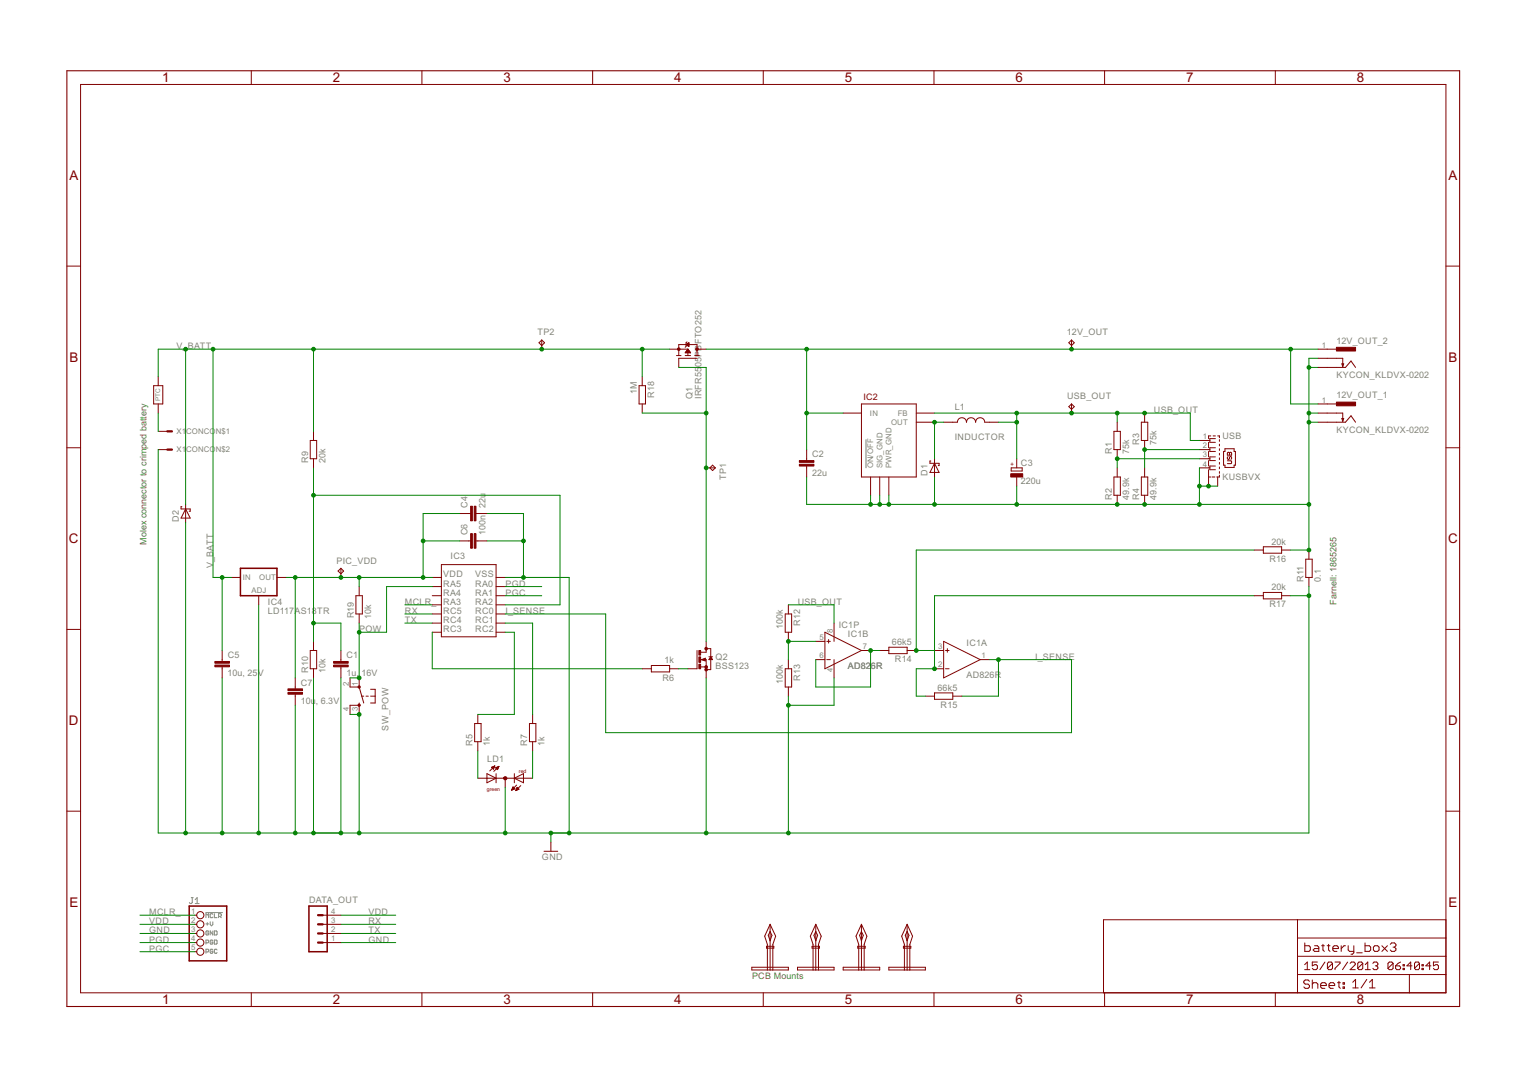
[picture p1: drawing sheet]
<svg xmlns="http://www.w3.org/2000/svg" width="297mm" height="210mm" viewBox="0 0 297 210" stroke-linecap="round" stroke-linejoin="round" font-family="sans-serif">
<g fill="none" stroke="#808080" stroke-width=".19">
<path d="M168.6 85.6v5.5M37.2 174.8h.4M37.4 174.8v.9l-.2 .2-.3-.2M38 175.9h.8M38 175.2l.4-.4v1.1M40 177.7h3.3M40.1 178.7v-.8l.2 .3 .3-.3v.8M40.1 179.9h.5M40.3 179.6v.5M40.9 179.5v.5l.3 .3 .2-.3v-.5M41.4 178l-.1-.1-.4 .1v.6l.1 .1 .4-.1M41.7 177.9v.8h.5"/>
<path d="M42.5 178.4h.4l.2-.1-.2-.4h-.4v.8M42.8 178.4l.3 .3M40.1 183.6l.5-.1-.1-.5h-.4v.8M40.1 185.4l.5-.2-.1-.4h-.4v.8M40.6 181.4l-.1-.1-.4 .1v.5l.4 .2 .1-.4h-.3M41.4 181.3v.8l-.5-.8v.8M41.4 183.2l-.1-.2-.4 .2v.5l.1 .1 .4-.1v-.2h-.2M41.4 185l-.1-.2-.4 .2v.5l.1 .1 .4-.1v-.3h-.2M41.7 181.3h.4l.1 .1v.5l-.1 .2h-.4zM41.7 183h.4l.1 .2v.5l-.1 .1h-.4zM42.2 185l-.1-.2-.4 .2v.5l.2 .1 .3-.1"/>
</g>
<g fill="none" stroke="#800000" stroke-width=".19">
<path d="M15.7 16.4h265.8v176.9h-265.8zM48.9 13.8v2.6M82.1 13.8v2.6M115.4 13.8v2.6M148.6 13.8v2.6M181.8 13.8v2.6M215 13.8v2.6M248.2 13.8v2.6M13 51.8h2.7M281.5 51.8h2.6M29.9 75.1h1.8v3.6h-1.8zM30.8 73.3v1.8"/>
<path d="M30.8 78.7v1.7M105.5 66.2l.5 .5-.5 .6-.6-.6zM105.5 66.2v1.8M124.4 75.1h1.2v3.6h-1.2zM125 73.3v1.8M125 78.7v1.7M130.3 68h3.6M131.7 69.2h.9M132.1 69.2v-2.1h3.6v2.1M133.4 69.2h1M133.4 68.6h1M133.5 68.6h.8"/>
<path d="M133.5 67.1l.6-.4v.8zM133.5 68.5h.8M133.6 67.1h.5M133.6 68.4h.6M133.6 68.3h.6M133.7 67.2h.4M133.7 68.3h.4M133.7 66.6l-.2 .1v.8l-.1 .1M133.7 67h.4M133.8 68.2h.2M133.8 67.3h.3M133.8 68.1h.2"/>
<path d="M133.8 66.9h.3M133.9 68h.1M133.9 68v1.2M133.9 68l.5 .7h-1zM133.9 67.4h.2M134 66.8h.1M134 67.4h.1M134.1 66.8h.1M135.2 69.2h.9M135.7 69.8h-3.6v1.7M135.7 68h1.8M167.7 78.7h10.7v14.2h-10.7z"/>
<path d="M208 79.2l.6-.5 .5 .5-.5 .5zM208 66.7l.6-.5 .5 .5-.5 .6zM208.6 66.2v1.8M208.6 78.7v1.7M256.6 71.5h5.3l1.1-1.2 .9 1.2M256.6 69.8h4.8v1.6M256.6 68h3.5M256.6 78.7h3.5M261.2 70.8h.4l-.2 .6zM13 87.2h2.7M30.8 87.5h1.8M30.8 84h1.8"/>
<path d="M35.4 98.7h-.2v.4h1.8v.4h-.2M36.1 99.1l.9 1.8h-1.8zM36.1 98.2v3.6M60.4 85.8h1.2v3.5h-1.2zM61 84v1.8M61 89.3v1.8M89.5 100h2.1M92.7 100h2.1M137.5 91.1h1.7M138.2 91.1l.5-.5 .5 .5-.5 .5zM157 87.5v2.2M157 90.7v2.2"/>
<path d="M164.1 80.4h3.6M169.5 92.9v3.5M171.2 92.9v3.5M173 92.9v3.5M178.4 82.2h3.5M178.4 80.4h3.5M181.2 89.8h-.2v.4h1.8v.5h-.2M181.9 89.3v3.6M181.9 90.2l.9 1.8h-1.8zM183.7 82.2h2.7a.89 .89 0 0 1 .8-.9 .89 .89 0 0 1 .9 .9 .89 .89 0 0 1 .9-.9 .89 .89 0 0 1 .9 .9 .89 .89 0 0 1 .9-.9 .89 .89 0 0 1 .9 .9h2.7M196.8 91.1h2.2v.6h-2.2zM197.9 89.3v1.8"/>
<path d="M197.9 92.9v1.8M216.8 92.9h1.3v3.5h-1.3zM216.8 84h1.3v3.5h-1.3zM217.5 82.2v1.8M217.5 87.5v1.8M217.5 91.1v1.8M217.5 96.4v1.8M222.2 82.2h1.2v3.6h-1.2zM222.2 92.9h1.2v3.5h-1.2zM222.8 80.4v1.8M222.8 85.8v1.7M222.8 91.1v1.8"/>
<path d="M222.8 96.4v1.8M233.5 91.1h2M233.5 89.3h2M233.5 87.5h2M233.5 85.8h2M235.2 92.9h.5M235.2 86.1v1.1M235.2 87.9v1.1M235.2 89.7v1M235.2 91.5v3.2M235.7 84.9h-.5v.5M235.9 92.9h.6"/>
<path d="M236.1 84.9h.5M236.6 87.2h-1.1v.7h1.1M236.6 85.4h-1.1v.7h1.1M236.6 89h-1.1v.7h1.1M236.6 90.7h-1.1v.8h1.1M237 84.9h.4v.3M237 92.9v1.8M237.4 92.5v.4h-.6M237.4 85.6v.3M237.4 86.5v.3M237.4 87.4v.3M237.4 88.3v.3"/>
<path d="M237.4 89.2v.3M237.4 90v.4M237.4 90.9v.4M237.4 91.8v.4M238.4 87.4h1.8v.5h.3v2.7h-.3v.4h-1.8v-.4h-.2v-2.7h.2zM238.9 89.7h.7l.1 .2-.1 .4h-.7M238.9 88.2l.2-.1 .2 .1 .3-.1 .1 .5h-.8zM239.1 88.9l-.2 .1 .2 .5 .2-.2 .2-.4 .2 .1-.1 .5M239.3 88.2v.4M256.6 80.4h4.8v1.6M256.6 82.2h5.3l1.1-1.2 .9 1.2M261.2 81.5h.4l-.2 .5z"/>
<path d="M281.5 87.2h2.6M45 112.4h1.8M50.4 116v1.8M53.9 112.4h1.8M65.8 111.2l.6-.5 .5 .5-.5 .5zM66.4 110.7v1.7M69.3 116h1.2v3.5h-1.2zM69.9 114.2v1.8M69.9 119.5v1.8M84.1 112.4h1.8M84.1 114.2h1.8M84.1 116h1.8"/>
<path d="M84.1 117.8h1.8M84.1 119.5h1.8M85.9 109.9h10.7v14.1h-10.7zM89.5 105.3h2.1M92.7 105.3h2.1M96.6 112.4h1.7M96.6 114.2h1.7M96.6 116h1.7M96.6 117.8h1.7M96.6 119.5h1.7M152.8 119.5h1.3v3.6h-1.3zM153.5 117.8v1.7"/>
<path d="M244.1 116h1.8M244.1 107.1h1.8M245.9 106.5h3.6v1.2h-3.6zM245.9 115.4h3.6v1.2h-3.6zM249.5 116h1.7M249.5 107.1h1.7M254.2 108.9h1.2v3.5h-1.2zM254.8 107.1v1.8M254.8 112.4v1.8M13 122.6h2.7M43.2 126.7v2.1M43.2 129.9v2.1"/>
<path d="M57.5 132v2.1M57.5 135.2v2.1M60.4 126.7h1.2v3.5h-1.2zM61 124.9v1.8M61 130.2v1.8M66.4 126.7v2.1M66.4 129.9v2.1M68.1 132v1.8h1.8M69.9 132v1.8M69.9 136.9v2.2M69.9 137.3h-1.8v1.8M69.9 133.8l.9 3.1"/>
<path d="M70.4 135.6h.4M71.2 135.6h.5M72.1 134.2h.9v2.7h-.9M72.1 135.6h.9M84.1 121.3h1.8M84.1 123.1h1.8M93 139.1v1.8M96.6 121.3h1.7M96.6 123.1h1.7M103.7 139.1v1.8M125 130.2h1.8M126.8 129.6h3.5v1.2h-3.5z"/>
<path d="M130.3 130.2h1.8M135.7 126.7v3.5h-1.8M136.4 128.4h1.1v3.6M136.4 129.9h1.1M136.6 128.4l.7-.2v.5zM136.8 128.4l.4 .2v-.4l-.4 .2M137.5 124.9v2.1h-1.1M137.5 126.3h.8v4.1h-.8M138 127.9h.7M138.3 127.9l.4 .5h-.7zM138.3 128.1l.2 .2h-.3zM152.8 130.2h1.3v3.6h-1.3z"/>
<path d="M153.5 123.1v1.8M153.5 128.4v1.8M153.5 133.8v1.8M158.8 128.4h1.8M158.8 124.9h1.8M160.6 123.1l7.1 3.6-7.1 3.5zM160.9 128.4h.7M160.9 124.9h.7M161.3 124.5v.7M162.3 121.3v3.6M162.3 128.4v3.6M167.7 126.7h1.8"/>
<path d="M171.2 126.7h1.8M173 126h3.6v1.3h-3.6zM176.6 126.7h1.8M180.1 135.6h1.8M181.9 126.7h1.8M181.9 130.2h1.8M181.9 134.9h3.6v1.3h-3.6zM183.7 124.9l7.1 3.5-7.1 3.6zM184 126.7h.7M184 130.2h.7M184.4 126.3v.7M185.5 135.6h1.7"/>
<path d="M190.8 128.4h1.8M281.5 122.6h2.6M13 157.9h2.7M92.4 140.9h1.2v3.5h-1.2zM93 151.5h10.7M93 144.4v1.8M94.8 150.6l1.8 .9-1.8 .9zM95.7 149.5h.5M95.7 149.4h.5M95.8 149.5h.3M95.9 149.6h.2M95.9 149.3h.3"/>
<path d="M96 149.7h.1M96 149.8h.1M96.1 149.2h.2M96.3 149.2h.1M96.3 149.1l-1 1M96.3 149.1l-.3 .7M96.3 149.1l-.6 .3 .3 .4M96.5 149.5l.6-.3-.3 .7zM96.5 149.5h.5M96.6 150.6v1.8M96.6 149.5h.4M96.6 149.6h.3"/>
<path d="M96.7 149.7h.2M96.7 149.4h.3M96.8 149.8h.1M96.9 149.3h.2M97.1 149.2h.1M97.1 149.2l-1 1M98.3 151.5v1.8M99.6 153.8h.1M99.7 153.7h.2M99.7 153.6h.4M99.7 153.6h.5M99.7 153.5h.4"/>
<path d="M99.8 153.4h.3M99.8 153.4h.2M99.8 153.3h.1M99.9 153.2l.3 .4-.6 .3zM100.1 151.5l1.8-.9v1.8zM100.1 150.6v1.8M100.4 153.9h.1M100.5 153.8h.2M100.5 153.7h.4M100.5 153.6h.5M100.5 153.6h.4M100.6 152.9l-1 1"/>
<path d="M100.6 153.5h.3M100.6 153.4h.2M100.6 153.4h.1M100.7 153.3l.3 .4-.6 .2zM101.4 153l-1 .9M103.1 140.9h1.2v3.5h-1.2zM103.7 144.4v1.8M281.5 157.9h2.6M37.9 180h.4M37.9 178.2h.4M62.8 180h3.6M62.8 178.2h3.6"/>
<path d="M105.9 165.8h2.7M107.2 164v1.8M149.9 180v8.9M149.9 180l-1.1 2.3 .6 1.6v5M149.9 180l1.1 2.3-.6 1.6v5M158.8 180v8.9M158.8 180l-1.1 2.3 .6 1.6v5M158.8 180l1.1 2.3-.6 1.6v5M167.7 180v8.9M167.7 180l-1.1 2.3 .6 1.6v5M167.7 180l1 2.3-.5 1.6v5M176.6 180v8.9"/>
<path d="M176.6 180l-1.1 2.3 .5 1.6v5M176.6 180l1 2.3-.5 1.6v5M252.6 179.1v14.2M281.5 179.1h-66.7v14.2M37.9 181.8h.4M37.9 185.3h.4M37.9 183.5h.4M48.9 193.3v2.7M62.8 181.8h3.6M62.8 183.5h3.6M82.1 193.3v2.7M115.4 193.3v2.7"/>
<path d="M146.3 188.3h7.2v.6h-7.2zM148.6 193.3v2.7M149.2 184.3h1.4v.3h-1.4zM149.9 181.4l.4 .7-.4 1.1-.4-1.1zM155.2 188.3h7.1v.6h-7.1zM158.1 184.3h1.4v.3h-1.4zM158.8 181.4l.4 .7-.4 1.1-.4-1.1zM164.1 188.3h7.1v.6h-7.1zM167 184.3h1.4v.3h-1.4zM167.7 181.4l.3 .7-.3 1.1-.4-1.1zM173 188.3h7.1v.6h-7.1zM175.9 184.3h1.4v.3h-1.4z"/>
<path d="M176.6 181.4l.3 .7-.3 1.1-.4-1.1zM181.8 193.3v2.7M215 193.3v2.7M248.2 193.3v2.7M252.6 189.8h28.9M252.6 186.2h28.9M252.6 182.6h28.9M254 187.8l.5-.5v1.5M254 188.8h1M254 183.6v1.7h.8l.3-.3v-.6l-.3-.3h-.8M254.9 191.1l-.3-.3h-.5l-.3 .3v.2l.3 .3h.5l.3 .3v.3l-.3 .2h-.5l-.3-.2M255.4 190.8v1.6"/>
<path d="M255.4 191.6l.3-.3h.5l.3 .3v.8M255.9 184.1h.5l.3 .3v.9h-.8l-.3-.3 .3-.3h.8M256.4 187.3h-1v.8l.5-.3h.3l.2 .3v.5l-.2 .2h-.5l-.3-.2M257.1 191.9h1.1v-.3l-.3-.3h-.6l-.2 .3v.6l.2 .2h.6M257.3 184.1h.5M257.5 183.9v1.1l.3 .3M257.9 187.3l-1 1.5M258.3 184.1h.6M258.6 183.9v1.1l.3 .3M258.7 191.9h1.1v-.3l-.3-.3h-.5l-.3 .3v.6l.3 .2h.5M259.4 187.6v1l-.3 .2h-.5l-.2-.2M259.4 187.6l-.3-.3h-.5l-.2 .3v1"/>
<path d="M259.4 187.6l-1 1M259.4 184.7h1.1v-.3l-.3-.3h-.5l-.3 .3v.6l.3 .3h.5M259.9 187.3h.9v.3l-.9 1v.2M260.3 191.3h.6M260.6 191.1v1.1l.3 .2M261.1 184.1v1.2M261.4 191.3h.3v.3h-.3zM261.4 192.2h.3v.2h-.3zM261.9 184.1h-.3l-.5 .6M262.3 187.3l-1 1.5M262.4 184.1v.9l.3 .3h.8M262.8 187.6l.3-.3h.4l.3 .3v.2l-1 1h1"/>
<path d="M263.3 191.3l.6-.6v1.7M263.3 192.4h1.1M263.5 184.1v1.4l-.3 .3h-.2M264.1 185.5h1.1M265.3 187.6v1l-.3 .2h-.5l-.2-.2M265.3 187.6l-.3-.3h-.5l-.2 .3v1M265.3 187.6l-1 1M265.7 183.6v1.7h.8l.3-.3v-.6l-.3-.3h-.8M265.7 188.8h1M265.7 187.8l.5-.5v1.5M266 190.7l-1.1 1.7M266.6 192.4h1.1"/>
<path d="M266.6 191.3l.5-.6v1.7M267.2 187.6l.3-.3h.5l.2 .3v.2l-.2 .3M267.3 184.4l.3-.3h.6l.2 .3v.6l-.2 .3h-.6l-.3-.3zM267.7 188.1h.3M268 188.1l.2 .2v.3l-.2 .2h-.5l-.3-.2M269 184.1l1.1 1.2M270.1 184.1l-1.1 1.2M270.6 183.9l.3-.3h.5l.3 .3v.2l-.3 .3M271.2 184.4h.2M271.2 187.6v1l-.3 .2h-.5l-.2-.2M271.2 187.6l-.3-.3h-.5l-.2 .3v1M271.2 187.6l-1 1"/>
<path d="M271.4 184.4l.3 .3v.3l-.3 .3h-.5l-.3-.3M271.7 188.1h.7l.2 .2v.3l-.2 .2h-.5l-.2-.2zM272.6 187.3l-.9 .8M273.1 188.6h.3v.2h-.3zM273.1 187.8h.3v.3h-.3zM274.3 189.8v3.5M274.8 188.1h-.9l.7-.8v1.5M276.3 187.6v1l-.2 .2h-.5l-.3-.2M276.3 187.6l-.2-.3h-.5l-.3 .3v1M276.3 187.6l-1 1M276.8 188.6h.3v.2h-.3zM276.8 187.8h.3v.3h-.3z"/>
<path d="M278.5 188.1h-1l.8-.8v1.5M280 187.3h-1v.8l.5-.3h.3l.2 .3v.5l-.2 .2h-.5l-.3-.2"/>
<circle cx="39" cy="180" r=".7"/>
<circle cx="39" cy="178.2" r=".7"/>
<circle cx="39" cy="181.8" r=".7"/>
<circle cx="39" cy="183.5" r=".7"/>
<circle cx="39" cy="185.3" r=".7"/>
</g>
<path d="M13 13.8h271.1v182.2h-271.1z" fill="none" stroke="#800000" stroke-width=".21"/>
<g fill="#800000" stroke="#800000" stroke-width=".19">
<path d="M260.1 67.6h3.8v.7h-3.8z"/>
<path d="M260.1 78.3h3.8v.7h-3.8z"/>
<path d="M64.9 129.5h2.9v.3h-2.9z"/>
<path d="M64.9 128.8h2.9v.3h-2.9z"/>
<path d="M155.6 90.4h2.8v.3h-2.8z"/>
<path d="M155.6 89.7h2.8v.3h-2.8z"/>
<path d="M196.7 92.2h2.4v.7h-2.4z"/>
<path d="M136 126.7h.4v.9h-.4z"/>
<path d="M136 129.3h.4v.9h-.4z"/>
<path d="M136 127.9h.4v1.1h-.4z"/>
<path d="M92.3 98.6h.3v2.8h-.3z"/>
<path d="M91.6 98.6h.3v2.8h-.3z"/>
<path d="M56 134.8h2.9v.4h-2.9z"/>
<path d="M56 134.1h2.9v.4h-2.9z"/>
<path d="M41.8 129.5h2.9v.3h-2.9z"/>
<path d="M41.8 128.8h2.9v.3h-2.9z"/>
<path d="M92.3 103.9h.3v2.8h-.3z"/>
<path d="M91.6 103.9h.3v2.8h-.3z"/>
</g>
<g fill="#800000" stroke="#800000" stroke-width=".19">
<path d="M98.1 151.4l.3-.2 .3 .3-.1 .2-.3 .1-.3-.3h.4h-.4z" fill-rule="evenodd"/>
<path d="M69.7 133.6h.4v.3h-.4z" fill-rule="evenodd"/>
<path d="M69.7 137.2h.4v.3h-.4z" fill-rule="evenodd"/>
<circle cx="132.1" cy="68" r=".25"/>
<circle cx="135.7" cy="68" r=".25"/>
<circle cx="137.5" cy="130.4" r=".25"/>
<circle cx="137.5" cy="129.9" r=".25"/>
<circle cx="137.5" cy="126.3" r=".25"/>
</g>
<path d="M46.8 110.7h7.1v5.3h-7.1zM36.8 176.4h7.3v10.7h-7.3zM60.1 176.4h3.6v8.9h-3.6z" fill="none" stroke="#800000" stroke-width=".3"/>
<path d="M32.6 84h.9M32.6 87.5h.9M61.9 180h.9M61.9 178.2h.9M61.9 181.8h.9M61.9 183.5h.9" fill="none" stroke="#800000" stroke-width=".44"/>
<g fill="none" stroke="#008000" stroke-width=".19">
<path d="M36.1 68v30.2M41.5 68v44.4h3.5M61 68v16M125 68v5.3M130.3 68h-99.5v5.3M132.1 71.5h5.4v53.4M137.5 68h119.1M157 68v19.5M251.2 68v10.7h5.4M254.8 71.5h1.8M256.6 69.8h-1.8v37.3h-3.6M30.8 87.5v74.7h224v-48"/>
<path d="M30.8 80.4v3.6M61 91.1v33.8M61 96.4h48v21.4h-10.7M89.5 100h-7.1v12.4M94.8 100h7.1v12.4M125 80.4h12.5M157 80.4h7.1M157 92.9v5.3h97.8M169.5 96.4v1.8M171.2 96.4v1.8M173 96.4v1.8M181.9 80.4h49.8v5.4h1.8"/>
<path d="M181.9 92.9v5.3M183.7 82.2h-1.8v7.1M194.4 82.2h3.5M197.9 80.4v8.9M197.9 94.7v3.5M217.5 80.4v1.8M233.5 89.3h-16v1.8M233.5 87.5h-10.7v3.6M233.5 94.7h3.5M233.5 91.1v7.1M254.8 80.4h1.8M254.8 82.2h1.8"/>
<path d="M36.1 101.8v60.4M43.2 112.4v14.3M50.4 117.8v44.4M55.7 112.4h28.4M57.5 112.4v19.6M69.9 112.4v1.8M78.8 117.8h5.3M78.8 119.5h5.3M82.4 105.3h7.1M84.1 114.2h-8.9v8.9h-5.3M94.8 105.3h7.1M98.3 112.4h12.5v49.8"/>
<path d="M98.3 116h7.2M98.3 114.2h7.2M98.3 119.5h19.6v23.2h90.7v-14.3h-16M153.5 117.8h8.8v3.5M244.1 116h-62.2v14.2h-3.5v5.4h1.7M244.1 107.1h-65.7v19.6h3.5M251.2 116h3.6M43.2 132v30.2M57.5 137.3v24.9M61 132v30.2M61 121.3h5.4v5.4M66.4 132v30.2"/>
<path d="M68.1 139.1h1.8v23.1M69.9 121.3v10.7h-1.8M78.8 121.3h5.3M84.1 123.1v7.1h40.9M98.3 123.1h1.8v16h-7.1M98.3 121.3h5.4v17.8M132.1 130.2h1.8M137.5 132v30.2M153.5 135.6v26.6M158.8 124.9h-5.3v3.5M162.3 132v5.3h-8.8M171.2 126.7h-1.7v7.1h-10.7v-5.4"/>
<path d="M194.4 128.4v7.2h-7.2M93 146.2v5.3M98.3 153.3v8.9M103.7 146.2v5.3M27.2 180h10.7M27.2 178.2h10.7M66.4 180h10.6M66.4 178.2h10.6M107.2 162.2v1.8M27.2 181.8h10.7M27.2 183.5h10.7M27.2 185.3h10.7"/>
<path d="M66.4 181.8h10.6M66.4 183.5h10.6"/>
</g>
<g fill="#008000" stroke="#008000" stroke-width=".19">
<circle cx="82.4" cy="112.4" r=".36"/>
<circle cx="66.4" cy="112.4" r=".36"/>
<circle cx="57.5" cy="112.4" r=".36"/>
<circle cx="82.4" cy="105.3" r=".36"/>
<circle cx="69.9" cy="112.4" r=".36"/>
<circle cx="107.2" cy="162.2" r=".36"/>
<circle cx="110.8" cy="162.2" r=".36"/>
<circle cx="61" cy="162.2" r=".36"/>
<circle cx="66.4" cy="162.2" r=".36"/>
<circle cx="98.3" cy="162.2" r=".36"/>
<circle cx="137.5" cy="162.2" r=".36"/>
<circle cx="101.9" cy="112.4" r=".36"/>
<circle cx="69.9" cy="162.2" r=".36"/>
<circle cx="69.9" cy="139.1" r=".36"/>
<circle cx="254.8" cy="116" r=".36"/>
<circle cx="153.5" cy="137.3" r=".36"/>
<circle cx="153.5" cy="162.2" r=".36"/>
<circle cx="50.4" cy="162.2" r=".36"/>
<circle cx="57.5" cy="162.2" r=".36"/>
<circle cx="43.2" cy="162.2" r=".36"/>
<circle cx="36.1" cy="162.2" r=".36"/>
<circle cx="101.9" cy="105.3" r=".36"/>
<circle cx="41.5" cy="68" r=".36"/>
<circle cx="61" cy="68" r=".36"/>
<circle cx="125" cy="68" r=".36"/>
<circle cx="43.2" cy="112.4" r=".36"/>
<circle cx="36.1" cy="68" r=".36"/>
<circle cx="105.5" cy="68" r=".36"/>
<circle cx="197.9" cy="82.2" r=".36"/>
<circle cx="197.9" cy="80.4" r=".36"/>
<circle cx="222.8" cy="80.4" r=".36"/>
<circle cx="217.5" cy="80.4" r=".36"/>
<circle cx="208.6" cy="80.4" r=".36"/>
<circle cx="217.5" cy="89.3" r=".36"/>
<circle cx="222.8" cy="87.5" r=".36"/>
<circle cx="61" cy="96.4" r=".36"/>
<circle cx="61" cy="121.3" r=".36"/>
<circle cx="181.9" cy="82.2" r=".36"/>
<circle cx="137.5" cy="80.4" r=".36"/>
<circle cx="137.5" cy="91.1" r=".36"/>
<circle cx="153.5" cy="124.9" r=".36"/>
<circle cx="169.5" cy="126.7" r=".36"/>
<circle cx="178.4" cy="126.7" r=".36"/>
<circle cx="181.9" cy="130.2" r=".36"/>
<circle cx="194.4" cy="128.4" r=".36"/>
<circle cx="69.9" cy="132" r=".36"/>
<circle cx="69.9" cy="123.1" r=".36"/>
<circle cx="251.2" cy="68" r=".36"/>
<circle cx="157" cy="80.4" r=".36"/>
<circle cx="157" cy="68" r=".36"/>
<circle cx="208.6" cy="68" r=".36"/>
<circle cx="235.2" cy="94.7" r=".36"/>
<circle cx="254.8" cy="71.5" r=".36"/>
<circle cx="254.8" cy="80.4" r=".36"/>
<circle cx="169.5" cy="98.2" r=".36"/>
<circle cx="171.2" cy="98.2" r=".36"/>
<circle cx="173" cy="98.2" r=".36"/>
<circle cx="181.9" cy="98.2" r=".36"/>
<circle cx="197.9" cy="98.2" r=".36"/>
<circle cx="217.5" cy="98.2" r=".36"/>
<circle cx="222.8" cy="98.2" r=".36"/>
<circle cx="254.8" cy="82.2" r=".36"/>
<circle cx="254.8" cy="107.1" r=".36"/>
<circle cx="254.8" cy="98.2" r=".36"/>
<circle cx="233.5" cy="94.7" r=".36"/>
<circle cx="233.5" cy="98.2" r=".36"/>
</g>
<g font-size="2.9" fill="#800000">
<text x="31.6" y="16">1</text>
<text x="64.8" y="16">2</text>
<text x="98" y="16">3</text>
<text x="131.2" y="16">4</text>
<text x="164.5" y="16">5</text>
<text x="197.7" y="16">6</text>
<text x="230.9" y="16">7</text>
<text x="264.1" y="16">8</text>
<text x="13.5" y="35">A</text>
<text x="281.9" y="35">A</text>
<text x="13.5" y="70.4">B</text>
<text x="281.9" y="70.4">B</text>
<text x="13.4" y="105.8">C</text>
<text x="281.9" y="105.8">C</text>
<text x="13.4" y="141.2">D</text>
<text x="281.9" y="141.2">D</text>
<text x="13.5" y="176.5">E</text>
<text x="281.9" y="176.5">E</text>
<text x="31.6" y="195.6">1</text>
<text x="64.8" y="195.6">2</text>
<text x="98" y="195.6">3</text>
<text x="131.2" y="195.6">4</text>
<text x="164.5" y="195.6">5</text>
<text x="197.7" y="195.6">6</text>
<text x="230.9" y="195.6">7</text>
<text x="264.1" y="195.6">8</text>
</g>
<g font-size="1.9" fill="#808080">
<text x="104.6" y="65.3">TP2</text>
<text x="207.7" y="65.3">12V_OUT</text>
<text x="34.4" y="68">V_</text>
<text x="36.6" y="68">BATT</text>
<text x="136.6" y="71.5" transform="rotate(-90 136.6 71.5)">05PBFTO252</text>
<text x="260.1" y="66.9">12V_OUT_2</text>
<text x="124" y="76.7" transform="rotate(-90 124 76.7)">1M</text>
<text x="127.3" y="77.5" transform="rotate(-90 127.3 77.5)">R18</text>
<text x="134.8" y="77.7" transform="rotate(-90 134.8 77.7)">Q1</text>
<text x="136.6" y="77.7" transform="rotate(-90 136.6 77.7)">IRFR55</text>
<text x="207.7" y="77.8">USB_OUT</text>
<text x="260.1" y="77.6">12V_OUT_1</text>
<text x="260.2" y="73.7">KYCON_KLDVX-0202</text>
<text x="185.8" y="79.9">L1</text>
<text x="224.6" y="80.4">USB_OU</text>
<text x="232.1" y="80.4">T</text>
<text x="158.1" y="89.1">C2</text>
<text x="185.8" y="85.6">INDUCTOR</text>
<text x="216.4" y="88.4" transform="rotate(-90 216.4 88.4)">R1</text>
<text x="219.8" y="88.4" transform="rotate(-90 219.8 88.4)">75k</text>
<text x="221.7" y="86.6" transform="rotate(-90 221.7 86.6)">R3</text>
<text x="225.1" y="86.7" transform="rotate(-90 225.1 86.7)">75k</text>
<text x="237.9" y="85.4">USB</text>
<text x="260.2" y="84.3">KYCON_KLDVX-0202</text>
<text x="60" y="90.2" transform="rotate(-90 60 90.2)">R9</text>
<text x="63.3" y="90.2" transform="rotate(-90 63.3 90.2)">20k</text>
<text x="141.4" y="93.5" transform="rotate(-90 141.4 93.5)">TP1</text>
<text x="158.1" y="92.6">22u</text>
<text x="180.6" y="92.7" transform="rotate(-90 180.6 92.7)">D1</text>
<text x="198.7" y="94.3">220u</text>
<text x="198.7" y="90.8">C3</text>
<text x="237.9" y="93.4">KUSBVX</text>
<text x="34.8" y="101.6" transform="rotate(-90 34.8 101.6)">D2</text>
<text x="91" y="98.9" transform="rotate(-90 91 98.9)">C4</text>
<text x="94.5" y="98.9" transform="rotate(-90 94.5 98.9)">22u</text>
<text x="216.4" y="97.3" transform="rotate(-90 216.4 97.3)">R2</text>
<text x="219.8" y="97.3" transform="rotate(-90 219.8 97.3)">49.9k</text>
<text x="221.7" y="97.3" transform="rotate(-90 221.7 97.3)">R4</text>
<text x="225.1" y="97.3" transform="rotate(-90 225.1 97.3)">49.9k</text>
<text x="91" y="104.2" transform="rotate(-90 91 104.2)">C6</text>
<text x="94.5" y="104.3" transform="rotate(-90 94.5 104.3)">100n</text>
<text x="247.5" y="106">20k</text>
<text x="41.5" y="110.6" transform="rotate(-90 41.5 110.6)">V_BATT</text>
<text x="65.5" y="109.8">PIC_VDD</text>
<text x="86.3" y="112.4">VDD</text>
<text x="87.7" y="108.9">IC3</text>
<text x="92.5" y="112.4">VSS</text>
<text x="247.1" y="109.4">R16</text>
<text x="253.7" y="113.3" transform="rotate(-90 253.7 113.3)">R11</text>
<text x="257.1" y="113.3" transform="rotate(-90 257.1 113.3)">0.1</text>
<text x="52.2" y="119.5">LD117AS18TR</text>
<text x="52.2" y="117.8">IC4</text>
<text x="78.8" y="117.8">MCLR_</text>
<text x="78.8" y="119.5">RX</text>
<text x="86.3" y="114.2">RA5</text>
<text x="86.3" y="116">RA4</text>
<text x="86.3" y="117.8">RA3</text>
<text x="86.3" y="119.5">RC5</text>
<text x="92.5" y="119.5">RC0</text>
<text x="92.5" y="117.8">RA2</text>
<text x="92.5" y="116">RA1</text>
<text x="92.5" y="114.2">RA0</text>
<text x="98.4" y="114.2">PGD</text>
<text x="98.4" y="116">PGC</text>
<text x="98.4" y="119.5">I_SENSE</text>
<text x="155.3" y="117.8">USB_OUT</text>
<text x="247.1" y="118.3">R17</text>
<text x="247.5" y="114.9">20k</text>
<text x="68.9" y="120.4" transform="rotate(-90 68.9 120.4)">R19</text>
<text x="69.9" y="123.1">POW</text>
<text x="72.2" y="120.4" transform="rotate(-90 72.2 120.4)">10k</text>
<text x="78.8" y="121.3">TX</text>
<text x="86.3" y="121.3">RC4</text>
<text x="86.3" y="123.1">RC3</text>
<text x="92.5" y="123.1">RC2</text>
<text x="92.5" y="121.3">RC1</text>
<text x="152.4" y="122.5" transform="rotate(-90 152.4 122.5)">100k</text>
<text x="155.8" y="121.9" transform="rotate(-90 155.8 121.9)">R12</text>
<text x="163.3" y="122.2">IC1P</text>
<text x="165" y="124">IC1B</text>
<text x="173.6" y="125.6">66k5</text>
<text x="188.2" y="125.8">IC1A</text>
<text x="44.3" y="131.7">10u, 25V</text>
<text x="44.3" y="128.2">C5</text>
<text x="60" y="131.1" transform="rotate(-90 60 131.1)">R10</text>
<text x="63.3" y="131.1" transform="rotate(-90 63.3 131.1)">10k</text>
<text x="67.4" y="131.7">1u,</text>
<text x="67.4" y="128.2">C1</text>
<text x="70.3" y="131.7">16V</text>
<text x="129.4" y="129.1">1k</text>
<text x="139.3" y="130.2">BSS123</text>
<text x="139.3" y="128.4">Q2</text>
<text x="165" y="130.2">AD82</text>
<text x="169.5" y="130.2">6R</text>
<text x="174.2" y="129">R14</text>
<text x="188.2" y="132">AD826R</text>
<text x="201.5" y="128.4">I_SENSE</text>
<text x="58.5" y="137.1">10u</text>
<text x="58.6" y="133.5">C7</text>
<text x="61.4" y="137.1">, 6.3V</text>
<text x="129" y="132.5">R6</text>
<text x="152.4" y="133.2" transform="rotate(-90 152.4 133.2)">100k</text>
<text x="155.8" y="132.6" transform="rotate(-90 155.8 132.6)">R13</text>
<text x="182.5" y="134.5">66k5</text>
<text x="183.1" y="137.8">R15</text>
<text x="75.6" y="142.2" transform="rotate(-90 75.6 142.2)">SW_POW</text>
<text x="92" y="145.3" transform="rotate(-90 92 145.3)">R5</text>
<text x="94.8" y="148.3">LD1</text>
<text x="95.3" y="145.3" transform="rotate(-90 95.3 145.3)">1k</text>
<text x="102.6" y="145.3" transform="rotate(-90 102.6 145.3)">R7</text>
<text x="106" y="145.3" transform="rotate(-90 106 145.3)">1k</text>
<text x="105.5" y="167.5">GND</text>
<text x="29" y="180">VDD</text>
<text x="29" y="178.2">MCLR_</text>
<text x="60.2" y="175.9">DATA_OUT</text>
<text x="71.7" y="178.2">VDD</text>
<text x="71.7" y="180">RX</text>
<text x="29" y="181.8">GND</text>
<text x="29" y="183.5">PGD</text>
<text x="29" y="185.3">PGC</text>
<text x="71.7" y="183.5">GND</text>
<text x="71.7" y="181.8">TX</text>
</g>
<text font-size="1.9" fill="#800000" x="168.1" y="77.9">IC2</text>
<g font-size="1.9" fill="#808000">
<text x="28.5" y="106.1" transform="rotate(-90 28.5 106.1)">Molex connector to crimped battery</text>
<text x="260.1" y="117.7" transform="rotate(-90 260.1 117.7)">Farnell: 1865265</text>
<text x="146.4" y="190.6">PCB Mounts</text>
</g>
<g font-size="1.7" fill="#808080">
<text x="257.3" y="67.7">1</text>
<text x="169.3" y="81">IN</text>
<text x="173.5" y="82.7">OUT</text>
<text x="174.8" y="81">FB</text>
<text x="257.3" y="78.4">1</text>
<text x="34.4" y="84.5">X1</text>
<text x="34.4" y="88.1">X1</text>
<text x="36.2" y="84.5">CONCON$1</text>
<text x="36.2" y="88.1">CONCON$2</text>
<text x="234.2" y="85.5">1</text>
<text x="234.2" y="87.3">2</text>
<text x="234.2" y="89.1">3</text>
<text x="170" y="91.2" transform="rotate(-90 170 91.2)">ON/OFF</text>
<text x="171.8" y="91.2" transform="rotate(-90 171.8 91.2)">SIG_GND</text>
<text x="173.5" y="91.2" transform="rotate(-90 173.5 91.2)">PWR_GND</text>
<text x="234.2" y="90.9">4</text>
<text x="47.3" y="112.9">IN</text>
<text x="50.5" y="112.9">OUT</text>
<text x="49" y="115.5">ADJ</text>
<text x="159.5" y="124.6">5</text>
<text x="162.1" y="123.2" transform="rotate(-90 162.1 123.2)">8</text>
<text x="159.5" y="128.2">6</text>
<text x="162.1" y="130.9" transform="rotate(-90 162.1 130.9)">4</text>
<text x="167.9" y="126.4">7</text>
<text x="182.6" y="126.4">3</text>
<text x="182.6" y="130">2</text>
<text x="191" y="128.2">1</text>
<text x="67.9" y="133.5" transform="rotate(-90 67.9 133.5)">2</text>
<text x="69.7" y="133.5" transform="rotate(-90 69.7 133.5)">1</text>
<text x="67.9" y="138.4" transform="rotate(-90 67.9 138.4)">4</text>
<text x="69.7" y="138.4" transform="rotate(-90 69.7 138.4)">3</text>
<text x="37.2" y="179.7">2</text>
<text x="37.2" y="178">1</text>
<text x="64.4" y="179.7">3</text>
<text x="64.4" y="178">4</text>
<text x="37.2" y="181.5">3</text>
<text x="37.2" y="185.1">5</text>
<text x="37.2" y="183.3">4</text>
<text x="64.4" y="183.3">1</text>
<text x="64.4" y="181.5">2</text>
</g>
<text font-size="1.4" fill="#808080" x="31.2" y="78.1" transform="rotate(-90 31.2 78.1)">PTC</text>
<text font-size="1.4" fill="#800000" x="197.5" y="90.8" transform="rotate(-90 197.5 90.8)">+</text>
<g font-size="1.1" fill="#800000">
<text x="94.8" y="154">green</text>
<text x="101" y="150.5">red</text>
</g>
</svg>
